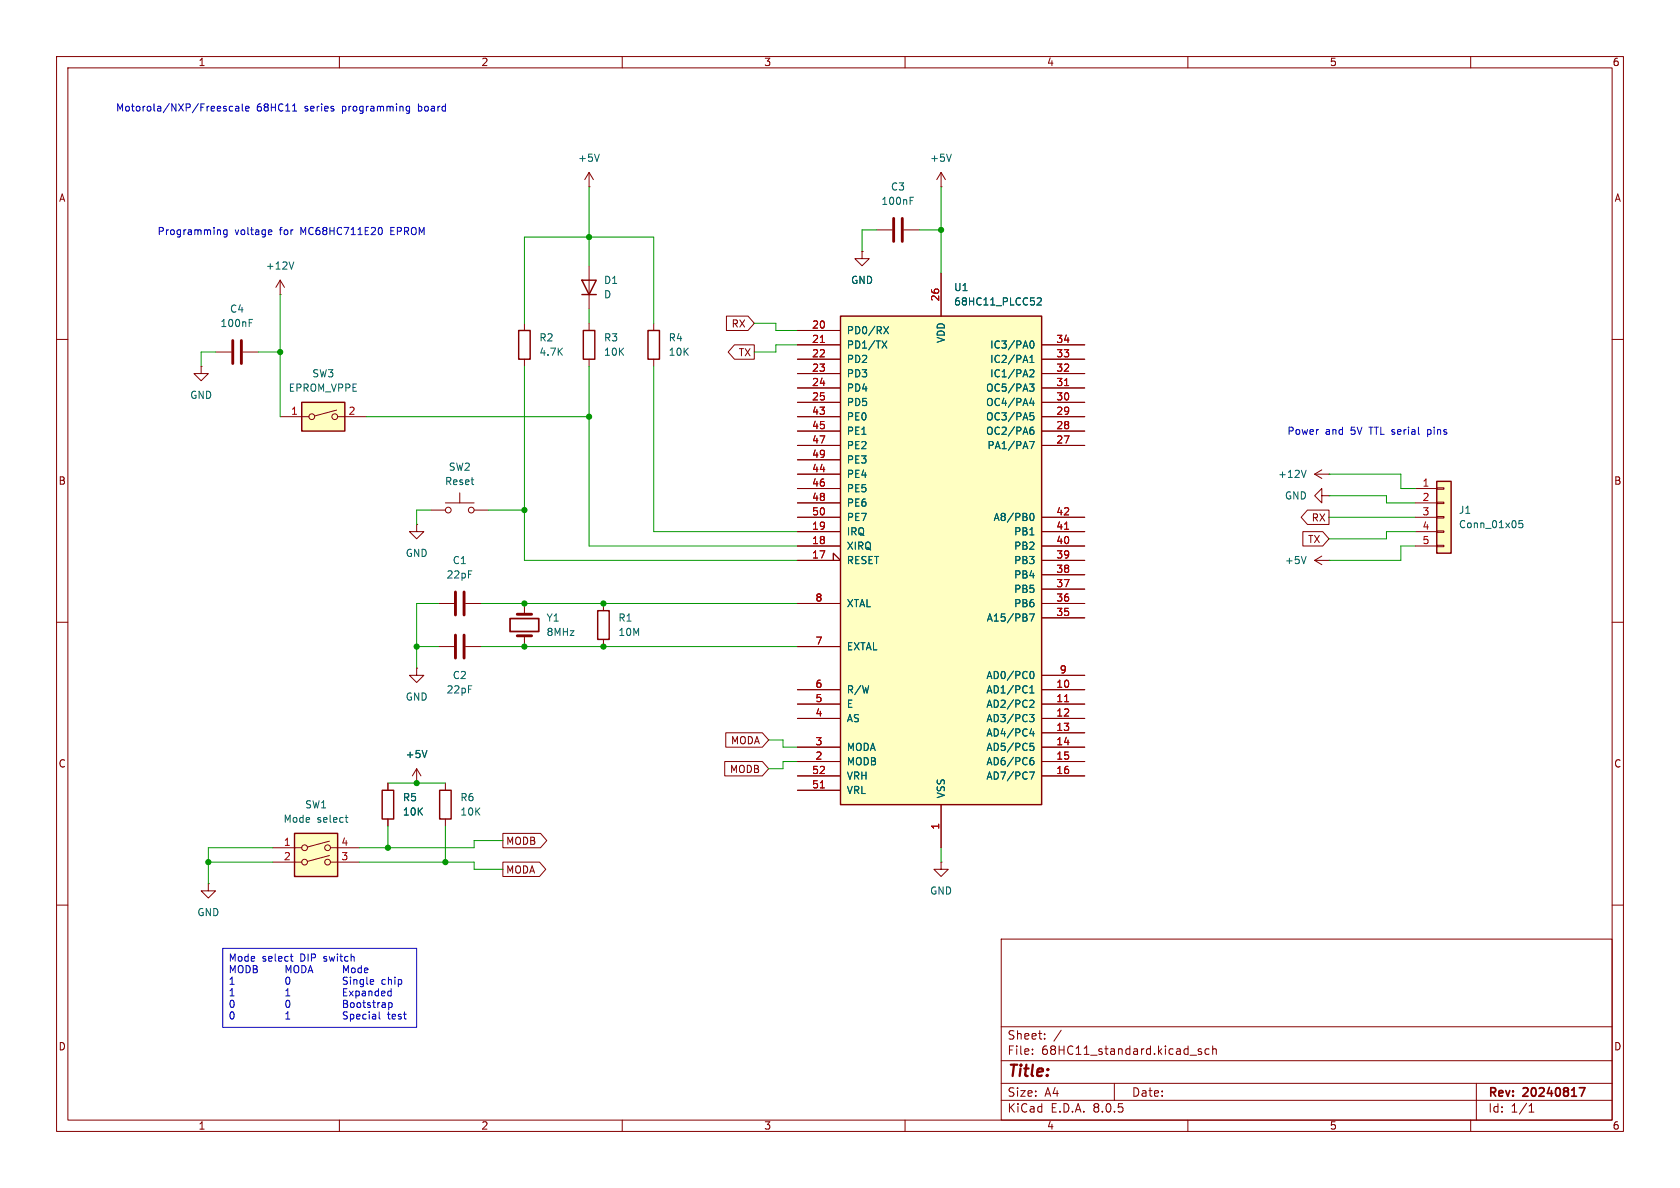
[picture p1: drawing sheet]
<svg xmlns="http://www.w3.org/2000/svg" width="297mm" height="210mm" viewBox="0 0 297 210" stroke-linecap="round" stroke-linejoin="round" font-family="sans-serif">
<g fill="none" stroke="#840000" stroke-width=".18">
<path d="M10 10h277v190h-277zM12 12h273v186h-273zM60 10v2M110 10v2M160 10v2M210 10v2M260 10v2M10 60h2M92.7 57.2v1.2M152.4 44.5v1.2h1.3l-1.3 1.3-1.3-1.3h1.3M152.4 44.5h.1M285 60h2"/>
<path d="M92.7 63.5v1.3M10 110h2M92.7 106.7v1.9M92.7 112.4v1.9M285 110h2M10 160h2M285 160h2M177 166h108v32h-108zM60 198v2M110 198v2M160 198v2M177 194.5h108"/>
<path d="M177 191.5h108M177 187.5h108M177 181.5h108M182.5 186.3v.1M182.5 185.5v.1M184.7 183.6v.1M184.7 182.8v.1M187.6 182.1l-1.3 2M197 191.5v3M210 198v2M210.4 186.5h1.1M212.4 185.5l-.4-.1-.2 .2 .1 .2 .5 .2v.3h-.6"/>
<path d="M213.7 185.5l-.4-.1-.3 .3v.4l.2 .2h.5M214.4 185.5l.2-.1 .4 .1v.9M214.4 184.9v1.5M260 198v2M261 191.5v6.5M270.3 196.6h.9M270.3 195.5l.4-.4v1.5"/>
</g>
<path d="M90.2 109.3h5v2.3h-5zM279.2 192.3h1l-.6 1.5" fill="none" stroke="#840000" stroke-width=".3"/>
<path d="M91.7 58.4h2v5.1h-2z" fill="none" stroke="#840000" stroke-width=".25"/>
<path d="M91.4 112.4h2.6M91.4 108.6h2.6" fill="none" stroke="#840000" stroke-width=".51"/>
<path d="M254 85.1h2.5v12.7h-2.5z" fill="#ffffc2"/>
<g fill="none" stroke="#840000" stroke-width=".18">
<path d="M104.1 33h.1M104.1 30.5l-.7 1.3M104.1 30.5v2.5M104.1 30.5l.8 1.3M49.5 52.1h.1M49.5 49.5l-.7 1.3M49.5 49.5v2.6M49.5 49.5l.8 1.3M35.6 64.8v1.2h1.2l-1.2 1.3-1.3-1.3h1.3M35.6 64.8h.1M38.1 62.2h2.8M42.9 62.2h2.8"/>
<path d="M73.7 92.7v1.3h1.2l-1.2 1.3-1.3-1.3h1.3M73.7 92.7h.1M76.2 90.2h2.5M78.7 88.9h5.1M81.3 87.1v1.8M83.8 90.2h2.6M232.4 83.8l1.3 .8M232.4 83.8h2.5M233.7 87.6v-1.2l-1.3 1.2 1.3 1.3v-1.3h1.2M233.7 83.1l-1.3 .7M234.9 83.8h.1M234.9 87.6h.1"/>
<path d="M250.2 86.4h3.8M250.2 88.9h3.8M250.2 91.4h3.8M250.2 94h3.8M250.2 96.5h3.8M254 96.4h1.3v.2h-1.3zM254 93.9h1.3v.2h-1.3zM254 91.3h1.3v.3h-1.3zM254 88.8h1.3v.2h-1.3zM254 86.2h1.3v.3h-1.3zM73.7 118.1v1.3h1.2l-1.2 1.3-1.3-1.3h1.3M73.7 118.1h.1"/>
<path d="M77.5 114.3h2.8M82.3 114.3h2.8M68.6 138.4v1.3M73.7 138.4h.1M73.7 135.9l-.8 1.3M73.7 135.9v2.5M73.7 135.9l.7 1.3M78.7 138.4v1.3M36.8 156.2v1.3h1.3l-1.3 1.3-1.2-1.3h1.2M36.8 156.2h.1M68.6 144.8v1.3M78.7 144.8v1.3"/>
<circle cx="79.2" cy="90.2" r=".51"/>
<circle cx="83.3" cy="90.2" r=".51"/>
</g>
<path d="M254 85.1h2.5v12.7h-2.5zM67.6 139.7h2v5.1h-2zM77.7 139.7h2.1v5.1h-2.1z" fill="none" stroke="#840000" stroke-width=".25"/>
<path d="M106 27.2l-.5 1.3M44.1 57.1h.4M44.1 56.5h.6M51.9 46.3l-.4 1.3M230.9 83.1l-.4 1.3M269.2 92h-.6l-.1 .6 .2-.1 .4 .1 .1 .1v.5l-.2 .1-.5-.1M75.5 132.7l-.4 1.2" fill="none" stroke="#006464" stroke-width=".18"/>
<path d="M41.1 60.2v4.1M42.7 60.2v4.1M80.5 112.3v4M82 112.3v4" fill="none" stroke="#840000" stroke-width=".51"/>
<path d="M53.3 71.1h7.7v5.1h-7.7z" fill="#ffffc2"/>
<g fill="none" stroke="#840000" stroke-width=".18">
<path d="M166.4 33h.1M166.4 30.5l-.8 1.3M166.4 30.5v2.5M166.4 30.5l.7 1.3M154.9 40.6h2.8M159.8 40.6h2.8M49.5 73.7h5.1M59.5 72.5l-3.9 1M59.7 73.7h5.1M232.4 99.1l1.3 .7M232.4 99.1h2.5M233.7 98.3l-1.3 .8"/>
<path d="M234.9 99.1h.1M166.4 152.4v1.3h1.2l-1.2 1.2-1.3-1.2h1.3M166.4 152.4h.1"/>
<circle cx="55.1" cy="73.7" r=".51"/>
<circle cx="59.2" cy="73.7" r=".51"/>
</g>
<path d="M53.3 71.1h7.7v5.1h-7.7z" fill="none" stroke="#840000" stroke-width=".25"/>
<path d="M160.9 35.5h.4M160.9 34.9h.6M168.2 27.2l-.4 1.3M230.9 98.4l-.4 1.2" fill="none" stroke="#006464" stroke-width=".18"/>
<path d="M158 38.6v4.1M159.5 38.6v4.1" fill="none" stroke="#840000" stroke-width=".51"/>
<path d="M148.6 55.9h35.5v86.3h-35.5z" fill="#ffffc2"/>
<path d="M102.9 49.5h2.5l-1.3 2.6zM102.9 52.1h2.5M103.1 58.4h2.1v5.1h-2.1zM114.6 58.4h2v5.1h-2zM148.6 55.9h35.5v86.3h-35.5zM105.7 108h2v5h-2z" fill="none" stroke="#840000" stroke-width=".25"/>
<g fill="none" stroke="#840000" stroke-width=".18">
<path d="M104.1 47v7.6M104.1 57.2v1.2M115.6 57.2v1.2M141 58.4h7.6M166.4 48.3v7.6M104.1 63.5v1.3M115.6 63.5v1.3M141 61h7.6M141 63.5h7.6M141 66h7.6M141 68.6h7.6M141 71.1h7.6"/>
<path d="M141 78.7h7.6M141 76.2h7.6M141 73.7h7.6M184.1 61h7.7M184.1 63.5h7.7M184.1 66h7.7M184.1 68.6h7.7M184.1 71.1h7.7M184.1 78.7h7.7M184.1 76.2h7.7M184.1 73.7h7.7M141 99.1h7.6l-1.3-1.3v1.3"/>
<path d="M141 96.5h7.6M141 94h7.6M141 91.4h7.6M141 83.8h7.6M141 86.4h7.6M141 88.9h7.6M141 81.3h7.6M184.1 99.1h7.7M184.1 96.5h7.7M184.1 94h7.7M184.1 91.4h7.7M106.7 106.7v1.3"/>
<path d="M106.7 113v1.3M141 106.7h7.6M141 114.3h7.6M184.1 109.2h7.7M184.1 106.7h7.7M184.1 104.1h7.7M184.1 101.6h7.7M184.1 119.4h7.7M141 121.9h7.6M141 124.5h7.6M141 127h7.6M141 132.1h7.6"/>
<path d="M141 134.6h7.6M141 137.2h7.6M141 139.7h7.6M184.1 121.9h7.7M184.1 124.5h7.7M184.1 127h7.7M184.1 129.5h7.7M184.1 132.1h7.7M184.1 134.6h7.7M184.1 137.2h7.7M166.4 142.2v7.7"/>
</g>
<g fill="none" stroke="#006464" stroke-width=".18">
<path d="M156.2 57.7l.9 1.3M157.1 57.7l-.9 1.3M183.4 52.8l.5-.2 .2 .4-.8 .9h.8M155.9 60.3l.9 1.2M156.8 60.3l-.9 1.2M182 67.9h.8l-.4 .5 .3 .1 .1 .4-.2 .3h-.4M182 78h.9l-.6 1.3M182.1 63.2l.3-.4v1.3M182.1 60.8l.1-.4 .2-.1a.68 .68 0 0 1 .4 .6 .68 .68 0 0 1-.4 .6l-.2-.1-.1-.3M182.1 65.5l.5-.2 .2 .4-.8 .9h.8M182.1 64.1h.7M182.1 73.5h.5l.2 .2-.1 .5h-.6"/>
<path d="M182.1 73h.6M182.2 76.1l.4-.1 .2 .2-.1 .5h-.5M182.4 70.4l-.3 .9h.8M182.7 70.9v.8M182.7 75.5l-.4 .1-.2 .2M182.1 91.2l.1-.3 .2-.2a.68 .68 0 0 1 .4 .7 .68 .68 0 0 1-.4 .6l-.2-.1-.1-.4M182 108.5h.9l-.6 1.3M182.2 118.8l.2-.1a.68 .68 0 0 1 .4 .6 .68 .68 0 0 1-.4 .7l-.2-.2M182 126.3h.8l-.4 .5 .3 .1 .1 .4-.2 .3h-.4M182 136.5h.9l-.6 1.2M182.1 122.5h.7M182.1 121.6l.3-.4v1.3"/>
<path d="M182.1 123.8h.5l.2 .3-.8 .9h.8M182.1 131.9h.5l.2 .2-.1 .5h-.6M182.1 131.4h.6M182.2 134.5l.4-.1 .2 .3-.1 .4h-.5M182.4 128.8l-.3 .9h.8M182.7 129.3v.8M182.7 133.9l-.4 .1-.2 .2"/>
</g>
<path d="M145 60.5h.7M188.2 68.2h.7M188.2 93.6h.7M145 139.3h.7M188.2 124h.7" fill="none" stroke="#a90000" stroke-width=".18"/>
<path d="M52.1 147.3h7.6v7.6h-7.6z" fill="#ffffc2"/>
<g fill="none" stroke="#840000" stroke-width=".18">
<path d="M128.4 55.9h3.8l1.1 1.3-1.1 1.2h-3.8zM141 58.4h7.6M152.4 44.5h.1M166.4 48.3v7.6M129.8 61h3.5v2.5h-3.5l-1.1-1.3zM141 61h7.6M141 63.5h7.6M141 66h7.6M141 68.6h7.6M141 71.1h7.6M141 78.7h7.6M141 76.2h7.6"/>
<path d="M141 73.7h7.6M184.1 61h7.7M184.1 63.5h7.7M184.1 66h7.7M184.1 68.6h7.7M184.1 71.1h7.7M184.1 78.7h7.7M184.1 76.2h7.7M184.1 73.7h7.7M141 99.1h7.6l-1.3-1.3v1.3M141 96.5h7.6M141 94h7.6"/>
<path d="M141 91.4h7.6M141 83.8h7.6M141 86.4h7.6M141 88.9h7.6M141 81.3h7.6M184.1 99.1h7.7M184.1 96.5h7.7M184.1 94h7.7M184.1 91.4h7.7M230.3 94h3.5l1.1 1.3-1.1 1.2h-3.5zM231.1 90.2h3.8v2.5h-3.8l-1.1-1.3zM77.5 106.7h2.8"/>
<path d="M82.3 106.7h2.8M141 106.7h7.6M141 114.3h7.6M184.1 106.7h7.7M184.1 109.2h7.7M184.1 104.1h7.7M184.1 101.6h7.7M184.1 119.4h7.7M68.6 138.4v1.3M73.7 138.4h.1M128.1 134.6h6.7l1.1 1.3-1.1 1.3h-6.7zM128.3 129.5h6.5l1.1 1.3-1.1 1.3h-6.5z"/>
<path d="M141 121.9h7.6M141 124.5h7.6M141 127h7.6M141 132.1h7.6M141 134.6h7.6M141 137.2h7.6M141 139.7h7.6M184.1 121.9h7.7M184.1 124.5h7.7M184.1 127h7.7M184.1 129.5h7.7M184.1 132.1h7.7"/>
<path d="M184.1 134.6h7.7M184.1 137.2h7.7M48.3 149.9h5M48.3 152.4h5M58.2 151.2l-3.8 1.1M58.2 148.7l-3.8 1M58.4 149.9h5.1M58.4 152.4h5.1M68.6 144.8v1.3M88.9 152.4h6.5l1.1 1.3-1.1 1.2h-6.5zM88.9 147.3h6.7l1.1 1.3-1.1 1.3h-6.7zM166.4 142.2v7.7"/>
<circle cx="53.8" cy="152.4" r=".51"/>
<circle cx="53.8" cy="149.9" r=".51"/>
<circle cx="57.9" cy="152.4" r=".51"/>
<circle cx="57.9" cy="149.9" r=".51"/>
</g>
<path d="M52.1 147.3h7.6v7.6h-7.6z" fill="none" stroke="#840000" stroke-width=".25"/>
<g fill="none" stroke="#006464" stroke-width=".18">
<path d="M156.2 57.7l.9 1.3M157.1 57.7l-.9 1.3M183.4 52.8l.5-.2 .2 .4-.8 .9h.8M155.9 60.3l.9 1.2M156.8 60.3l-.9 1.2M182 67.9h.8l-.4 .5 .3 .1 .1 .4-.2 .3h-.4M182 78h.9l-.6 1.3M182.1 63.2l.3-.4v1.3M182.1 60.8l.1-.4 .2-.1a.68 .68 0 0 1 .4 .6 .68 .68 0 0 1-.4 .6l-.2-.1-.1-.3M182.1 65.5l.5-.2 .2 .4-.8 .9h.8M182.1 64.1h.7M182.1 73.5h.5l.2 .2-.1 .5h-.6"/>
<path d="M182.1 73h.6M182.2 76.1l.4-.1 .2 .2-.1 .5h-.5M182.4 70.4l-.3 .9h.8M182.7 70.9v.8M182.7 75.5l-.4 .1-.2 .2M182.1 91.2l.1-.3 .2-.2a.68 .68 0 0 1 .4 .7 .68 .68 0 0 1-.4 .6l-.2-.1-.1-.4M182 108.5h.9l-.6 1.3M182.2 118.8l.2-.1a.68 .68 0 0 1 .4 .6 .68 .68 0 0 1-.4 .7l-.2-.2M75.5 132.7l-.4 1.2M182 126.3h.8l-.4 .5 .3 .1 .1 .4-.2 .3h-.4M182 136.5h.9l-.6 1.2M182.1 122.5h.7"/>
<path d="M182.1 121.6l.3-.4v1.3M182.1 123.8h.5l.2 .3-.8 .9h.8M182.1 131.9h.5l.2 .2-.1 .5h-.6M182.1 131.4h.6M182.2 134.5l.4-.1 .2 .3-.1 .4h-.5M182.4 128.8l-.3 .9h.8M182.7 129.3v.8M182.7 133.9l-.4 .1-.2 .2M61 144.5h.5M61.2 145.2l.3 .2"/>
</g>
<path d="M80.5 104.6v4.1M82 104.6v4.1" fill="none" stroke="#840000" stroke-width=".51"/>
<g fill="none" stroke="#0000c2" stroke-width=".18">
<path d="M41.1 18.8h-.3l-.3 .2 .2 .6h.4M41.7 18.8h.5v.8M42.2 19.1h-.4l-.2 .2 .2 .3h.4M42.8 18.4v1.1l.2 .1M43.4 19.2l.6-.1v-.3h-.4l-.2 .2 .1 .6h.5M51.7 19.6h.7M72.4 18.8h-.4l-.2 .2 .1 .6h.5M72.4 18.8v1l-.2 .3-.3-.1M38.8 40.6l.2 .2v.7M40.1 40.6v1.1l-.2 .2-.3-.1M40.1 40.7l-.3-.1-.3 .3 .1 .5h.5M47.6 40.6l.4 .1 .1 .2-.7 .2"/>
<path d="M48 41.4l-.4 .1M67.3 40.2a.79 .79 0 0 1 0 1.3M252.4 75.9v1.3M252.4 76.7l.1 .1M252.5 75.9l-.1 .1M39.4 167.6h34.3v14h-34.3zM50.6 173l-.1 .5 .1 .4 .2 .1 .4-.2v-.8M50.9 178.9v1.2M51.3 169.1h.5M51.5 169.7l.3 .2M60.7 172v-1.3l.5 .9 .4-.9v1.3M60.7 176.8h.5l.2 .3-.2 .3 .2 .1 .1 .4-.3 .2h-.5z"/>
<path d="M60.7 175.4h.5M60.7 177.4h.5M61.3 174.8h-.6v1.2h.6M61.4 172.8l-.5-.1-.2 .2v.3l.6 .3 .1 .3-.2 .2-.5-.1M61.4 178.9h-.5l-.2 .1v.4l.6 .2 .1 .3-.2 .2h-.5M61.8 175.2l.6 .8M62 172.7v.2M62 173.2v.8M62 179.3v1.3M62 179.4l.3-.1 .3 .2-.2 .6h-.4M62.1 177.3l.3-.1 .2 .3v.4l-.2 .2-.3-.1-.1-.1zM62.3 171.2l.3-.1 .2 .3v.3l-.2 .3-.3-.1-.2-.2z"/>
<path d="M62.4 175.2l-.6 .8M62.6 173.2v.8M62.6 173.3l.1-.1h.3l.1 .8M62.9 175.3l.4-.1 .2 .2-.1 .6h-.5M62.9 175.2v1.3M63 179.7l.6-.1v-.2l-.4-.1-.2 .2 .1 .6h.5M63.2 177.3l.3-.1 .3 .3v.4l-.3 .2-.3-.1-.1-.1zM63.9 171.2l-.4-.1-.2 .3 .1 .5h.5M63.9 170.7v1.3M64.1 175.3h.5v.7M64.1 177.2h.5M64.3 173.2h-.4l-.3 .2 .2 .5h.5"/>
<path d="M64.3 173.2v1l-.3 .2h-.3M64.3 176.8v1.1l.3 .2M64.4 171.5l.6-.1v-.2l-.4-.1-.2 .2 .1 .6h.5M64.6 175.5l-.4 .1-.2 .1 .2 .3h.4M64.7 179.4l-.3-.1-.3 .2 .2 .6h.4M64.9 172.7v1.1l.1 .2M65.2 175.3l.2-.1 .3 .1 .1 .7M65.2 175.2v.8M65.3 178.9v.1M65.3 179.3v.8M65.5 177.3l-.3-.1-.2 .2v.2l.5 .1v.3h-.5M65.5 173.6l.6-.1-.1-.3h-.4l-.1 .1v.6h.5"/>
<path d="M65.9 177.2h.5M65.9 179.4h.5v.7M66.1 176.8v1.1l.3 .2M66.4 179.6l-.4 .1-.2 .1 .2 .3h.4M66.8 177.2v.9M66.9 175.3l-.4-.1-.2 .2 .1 .6h.5M66.9 174.8v1.2M67 178.9v1.1l.2 .1M67.2 177.2l-.4 .3M67.5 175.4v.6h.5M67.6 177.3h.5v.8M68.1 175.4v.1l-.6 .1"/>
<path d="M68.1 177.5l-.4 .1-.2 .2 .2 .3 .4-.1M68.6 175.3v.6l.2 .1h.3M68.7 177.3l.4-.1 .2 .3-.1 .5h-.5M68.7 177.2v1.3M69.1 174.8v1.2M50.5 180.1h.7"/>
</g>
<g fill="none" stroke="#009600" stroke-width=".18">
<path d="M104.1 33v14M166.4 33v15.3M49.5 52.1v21.6M92.7 57.2v-15.3h22.9v15.3M104.1 54.6v2.6M133.3 57.2h3.9v1.2h3.8M154.9 40.6h-2.5v3.9M162.6 40.6h3.8M38.1 62.2h-2.5v2.6M45.7 62.2h3.8M64.8 73.7h39.3M92.7 64.8v34.3h48.3"/>
<path d="M104.1 64.8v31.7h36.9M115.6 64.8v29.2h25.4M141 61h-3.8v1.2h-3.9M76.2 90.2h-2.5v2.5M86.4 90.2h6.3M234.9 91.4h15.3M234.9 87.6h10.2v1.3h5.1M234.9 83.8h12.7v2.6h2.6M250.2 94h-5.1v1.3h-10.2M250.2 96.5h-2.6v2.6h-12.7M73.7 114.3h3.8M77.5 106.7h-3.8v11.4"/>
<path d="M85.1 106.7h55.9M85.1 114.3h55.9M68.6 138.4h10.1M135.9 130.8h2.5v1.3h2.6M141 134.6h-2.6v1.3h-2.5M36.8 152.4h11.5M48.3 149.9h-11.5v6.3M63.5 152.4h20.3v1.3h5.1M68.6 146.1v3.8M78.7 146.1v6.3M88.9 148.6h-5.1v1.3h-20.3M166.4 149.9v2.5"/>
</g>
<path d="M145 60.5h.7M188.2 68.2h.7M188.2 93.6h.7M145 139.3h.7M188.2 124h.7" fill="none" stroke="#a90000" stroke-width=".18"/>
<g fill="#009600" stroke="#009600" stroke-width=".18">
<circle cx="92.7" cy="106.7" r=".46"/>
<circle cx="92.7" cy="114.3" r=".46"/>
<circle cx="49.5" cy="62.2" r=".46"/>
<circle cx="92.7" cy="90.2" r=".46"/>
<circle cx="166.4" cy="40.6" r=".46"/>
<circle cx="106.7" cy="114.3" r=".46"/>
<circle cx="106.7" cy="106.7" r=".46"/>
<circle cx="104.1" cy="73.7" r=".46"/>
<circle cx="104.1" cy="41.9" r=".46"/>
<circle cx="68.6" cy="149.9" r=".46"/>
<circle cx="73.7" cy="114.3" r=".46"/>
<circle cx="73.7" cy="138.4" r=".46"/>
<circle cx="78.7" cy="152.4" r=".46"/>
<circle cx="36.8" cy="152.4" r=".46"/>
</g>
<text font-size="2.8" fill="#840000" x="178" y="190.9">Title:</text>
<g font-size="2.1" fill="#840000">
<text x="178" y="184">Sheet:</text>
<text x="178" y="186.7">File:</text>
<text x="184.1" y="186.7">68HC11_standard.kicad_sch</text>
<text x="178" y="196.9">KiCad</text>
<text x="178" y="194.1">Size:</text>
<text x="184.7" y="194.1">A4</text>
<text x="185.7" y="196.9">E.D.A.</text>
<text x="193.3" y="196.9">8.0.5</text>
<text x="200" y="194.1">Date:</text>
<text x="263" y="194.3">Rev:</text>
<text x="263" y="196.9">Id:</text>
<text x="267.1" y="196.9">1/1</text>
<text x="269.4" y="194.3">20240817</text>
</g>
<g font-size="1.8" fill="#840000">
<text x="35" y="11.9">1</text>
<text x="85" y="11.9">2</text>
<text x="135" y="11.9">3</text>
<text x="185" y="11.9">4</text>
<text x="235" y="11.9">5</text>
<text x="285" y="11.9">6</text>
<text x="10.3" y="35.9">A</text>
<text x="285.3" y="35.9">A</text>
<text x="129.2" y="58.1">RX</text>
<text x="130.5" y="63.2">TX</text>
<text x="10.3" y="85.9">B</text>
<text x="285.3" y="85.9">B</text>
<text x="231.8" y="92.4">RX</text>
<text x="231.1" y="96.2">TX</text>
<text x="129.1" y="131.8">MODA</text>
<text x="10.3" y="135.9">C</text>
<text x="128.9" y="136.8">MODB</text>
<text x="285.3" y="135.9">C</text>
<text x="89.4" y="149.5">MODB</text>
<text x="89.4" y="154.6">MODA</text>
<text x="10.3" y="185.9">D</text>
<text x="285.3" y="185.9">D</text>
<text x="35" y="199.9">1</text>
<text x="85" y="199.9">2</text>
<text x="135" y="199.9">3</text>
<text x="185" y="199.9">4</text>
<text x="235" y="199.9">5</text>
<text x="285" y="199.9">6</text>
</g>
<g font-size="1.8" fill="#0000c2">
<text x="20.4" y="19.9">Motorola/NXP/Freescale</text>
<text x="45.3" y="19.9">68HC11</text>
<text x="54" y="19.9">series</text>
<text x="60.8" y="19.9">programming</text>
<text x="74.4" y="19.9">board</text>
<text x="27.8" y="41.8">Programming</text>
<text x="41.5" y="41.8">voltage</text>
<text x="49.6" y="41.8">for</text>
<text x="53.4" y="41.8">MC68HC711E20</text>
<text x="69.5" y="41.8">EPROM</text>
<text x="227.5" y="77.1">Power</text>
<text x="234.3" y="77.1">and</text>
<text x="238.9" y="77.1">5V</text>
<text x="242.4" y="77.1">TTL serial</text>
<text x="253" y="77.1">pins</text>
<text x="40.3" y="170.3">Mode</text>
<text x="40.3" y="172.4">MODB MODA Mode</text>
<text x="46.3" y="170.3">select</text>
<text x="53.2" y="170.3">DIP</text>
<text x="57.5" y="170.3">switch</text>
<text x="40.3" y="174.4">1 0 Single</text>
<text x="40.3" y="176.5">1 1 Expanded</text>
<text x="40.3" y="178.5">0 0 Bootstrap</text>
<text x="67.4" y="174.4">chip</text>
<text x="40.3" y="180.5">0 1 Special</text>
<text x="68.5" y="180.5">test</text>
</g>
<g font-size="1.8" fill="#006464">
<text x="102.1" y="28.8">+5V</text>
<text x="164.3" y="28.8">+5V</text>
<text x="157.4" y="33.9">C3</text>
<text x="155.7" y="36.4">100nF</text>
<text x="46.9" y="47.9">+12V</text>
<text x="106.7" y="50.4">D1</text>
<text x="106.7" y="52.9">D</text>
<text x="150.4" y="50.4">GND</text>
<text x="168.6" y="51.7">U1</text>
<text x="38.9" y="58">100nF</text>
<text x="40.6" y="55.5">C4</text>
<text x="149.6" y="59.3">PD0/RX</text>
<text x="168.6" y="54.2">68HC11_PLCC52</text>
<text x="95.3" y="60.6">R2</text>
<text x="95.3" y="63.1">4.7K</text>
<text x="106.7" y="60.6">R3</text>
<text x="106.7" y="63.1">10K</text>
<text x="118.1" y="60.6">R4</text>
<text x="118.1" y="63.1">10K</text>
<text x="149.6" y="61.8">PD1/TX</text>
<text x="149.6" y="64.4">PD2</text>
<text x="167.2" y="60.7" transform="rotate(-90 167.2 60.7)">VDD</text>
<text x="174.9" y="64.4">IC2/PA1</text>
<text x="174.9" y="61.8">IC3/PA0</text>
<text x="33.5" y="70.7">GND</text>
<text x="50.9" y="69.4">EPROM_VPPE</text>
<text x="55.1" y="66.9">SW3</text>
<text x="149.6" y="66.9">PD3</text>
<text x="149.6" y="69.4">PD4</text>
<text x="149.6" y="72">PD5</text>
<text x="174.2" y="72">OC4/PA4</text>
<text x="174.2" y="69.4">OC5/PA3</text>
<text x="174.9" y="66.9">IC1/PA2</text>
<text x="149.6" y="74.5">PE0</text>
<text x="149.6" y="77.1">PE1</text>
<text x="174.2" y="77.1">OC2/PA6</text>
<text x="174.2" y="74.5">OC3/PA5</text>
<text x="79.2" y="83.4">SW2</text>
<text x="149.6" y="79.6">PE2</text>
<text x="149.6" y="82.1">PE3</text>
<text x="174.5" y="79.6">PA1/PA7</text>
<text x="78.6" y="86">Reset</text>
<text x="149.6" y="84.7">PE4</text>
<text x="149.6" y="87.2">PE5</text>
<text x="149.6" y="89.8">PE6</text>
<text x="225.8" y="84.7">+12V</text>
<text x="227.1" y="88.5">GND</text>
<text x="149.6" y="94.8">IRQ</text>
<text x="149.6" y="92.3">PE7</text>
<text x="175.6" y="92.3">A8/PB0</text>
<text x="179.2" y="94.8">PB1</text>
<text x="257.8" y="91">J1</text>
<text x="257.8" y="93.6">Conn_01x05</text>
<text x="71.6" y="98.7">GND</text>
<text x="79.9" y="99.9">C1</text>
<text x="149.6" y="99.9">RESET</text>
<text x="149.6" y="97.4">XIRQ</text>
<text x="179.2" y="99.9">PB3</text>
<text x="179.2" y="97.4">PB2</text>
<text x="227.1" y="99.9">+5V</text>
<text x="78.8" y="102.5">22pF</text>
<text x="149.6" y="107.5">XTAL</text>
<text x="179.2" y="107.5">PB6</text>
<text x="179.2" y="105">PB5</text>
<text x="179.2" y="102.5">PB4</text>
<text x="96.5" y="110.1">Y1</text>
<text x="96.5" y="112.6">8MHz</text>
<text x="109.2" y="110.1">R1</text>
<text x="109.2" y="112.6">10M</text>
<text x="174.3" y="110.1">A15/PB7</text>
<text x="149.6" y="115.2">EXTAL</text>
<text x="71.6" y="124.1">GND</text>
<text x="78.8" y="122.8">22pF</text>
<text x="79.9" y="120.2">C2</text>
<text x="149.6" y="125.3">E</text>
<text x="149.6" y="122.8">R/W</text>
<text x="174.3" y="122.8">AD1/PC1</text>
<text x="174.3" y="125.3">AD2/PC2</text>
<text x="174.3" y="120.2">AD0/PC0</text>
<text x="149.6" y="127.9">AS</text>
<text x="174.3" y="127.9">AD3/PC3</text>
<text x="174.3" y="130.4">AD4/PC4</text>
<text x="71.6" y="134.2">+5V</text>
<text x="149.6" y="135.5">MODB</text>
<text x="149.6" y="132.9">MODA</text>
<text x="174.3" y="132.9">AD5/PC5</text>
<text x="174.3" y="135.5">AD6/PC6</text>
<text x="53.8" y="143.1">SW1</text>
<text x="71.1" y="141.8">R5</text>
<text x="81.3" y="141.8">R6</text>
<text x="149.6" y="140.6">VRL</text>
<text x="149.6" y="138">VRH</text>
<text x="167.2" y="141.2" transform="rotate(-90 167.2 141.2)">VSS</text>
<text x="174.3" y="138">AD7/PC7</text>
<text x="50" y="145.6">Mode</text>
<text x="56" y="145.6">select</text>
<text x="71.1" y="144.4">10K</text>
<text x="81.3" y="144.4">10K</text>
<text x="164.3" y="158.3">GND</text>
<text x="34.8" y="162.2">GND</text>
</g>
<g font-size="1.8" fill="#a90000">
<text x="166.1" y="53.4" transform="rotate(-90 166.1 53.4)">26</text>
<text x="143.5" y="58.2">20</text>
<text x="143.5" y="60.7">21</text>
<text x="143.5" y="63.2">22</text>
<text x="143.5" y="65.8">23</text>
<text x="186.6" y="65.8">32</text>
<text x="186.6" y="63.2">33</text>
<text x="186.6" y="60.7">34</text>
<text x="143.5" y="68.3">24</text>
<text x="143.5" y="70.9">25</text>
<text x="186.6" y="70.9">30</text>
<text x="186.6" y="68.3">31</text>
<text x="51.4" y="73.4">1</text>
<text x="61.5" y="73.4">2</text>
<text x="143.5" y="73.4">43</text>
<text x="143.5" y="75.9">45</text>
<text x="186.6" y="75.9">28</text>
<text x="186.6" y="73.4">29</text>
<text x="143.5" y="83.6">44</text>
<text x="143.5" y="78.5">47</text>
<text x="143.5" y="81">49</text>
<text x="186.6" y="78.5">27</text>
<text x="143.5" y="86.1">46</text>
<text x="143.5" y="88.6">48</text>
<text x="251.4" y="86.1">1</text>
<text x="251.4" y="88.6">2</text>
<text x="143.5" y="93.7">19</text>
<text x="143.5" y="91.2">50</text>
<text x="186.6" y="93.7">41</text>
<text x="186.6" y="91.2">42</text>
<text x="251.4" y="91.2">3</text>
<text x="251.4" y="93.7">4</text>
<text x="143.5" y="98.8">17</text>
<text x="143.5" y="96.3">18</text>
<text x="186.6" y="101.3">38</text>
<text x="186.6" y="98.8">39</text>
<text x="186.6" y="96.3">40</text>
<text x="251.4" y="96.3">5</text>
<text x="144.1" y="106.4">8</text>
<text x="186.6" y="106.4">36</text>
<text x="186.6" y="103.9">37</text>
<text x="186.6" y="109">35</text>
<text x="144.1" y="114">7</text>
<text x="187.3" y="119.1">9</text>
<text x="144.1" y="124.2">5</text>
<text x="144.1" y="121.7">6</text>
<text x="186.6" y="121.7">10</text>
<text x="186.6" y="124.2">11</text>
<text x="144.1" y="131.8">3</text>
<text x="144.1" y="126.7">4</text>
<text x="186.6" y="126.7">12</text>
<text x="186.6" y="129.3">13</text>
<text x="186.6" y="131.8">14</text>
<text x="143.5" y="136.9">52</text>
<text x="144.1" y="134.4">2</text>
<text x="186.6" y="134.4">15</text>
<text x="186.6" y="136.9">16</text>
<text x="143.5" y="139.4">51</text>
<text x="50.1" y="149.6">1</text>
<text x="60.3" y="149.6">4</text>
<text x="166.1" y="146.8" transform="rotate(-90 166.1 146.8)">1</text>
<text x="50.1" y="152.1">2</text>
<text x="60.3" y="152.1">3</text>
</g>
</svg>
